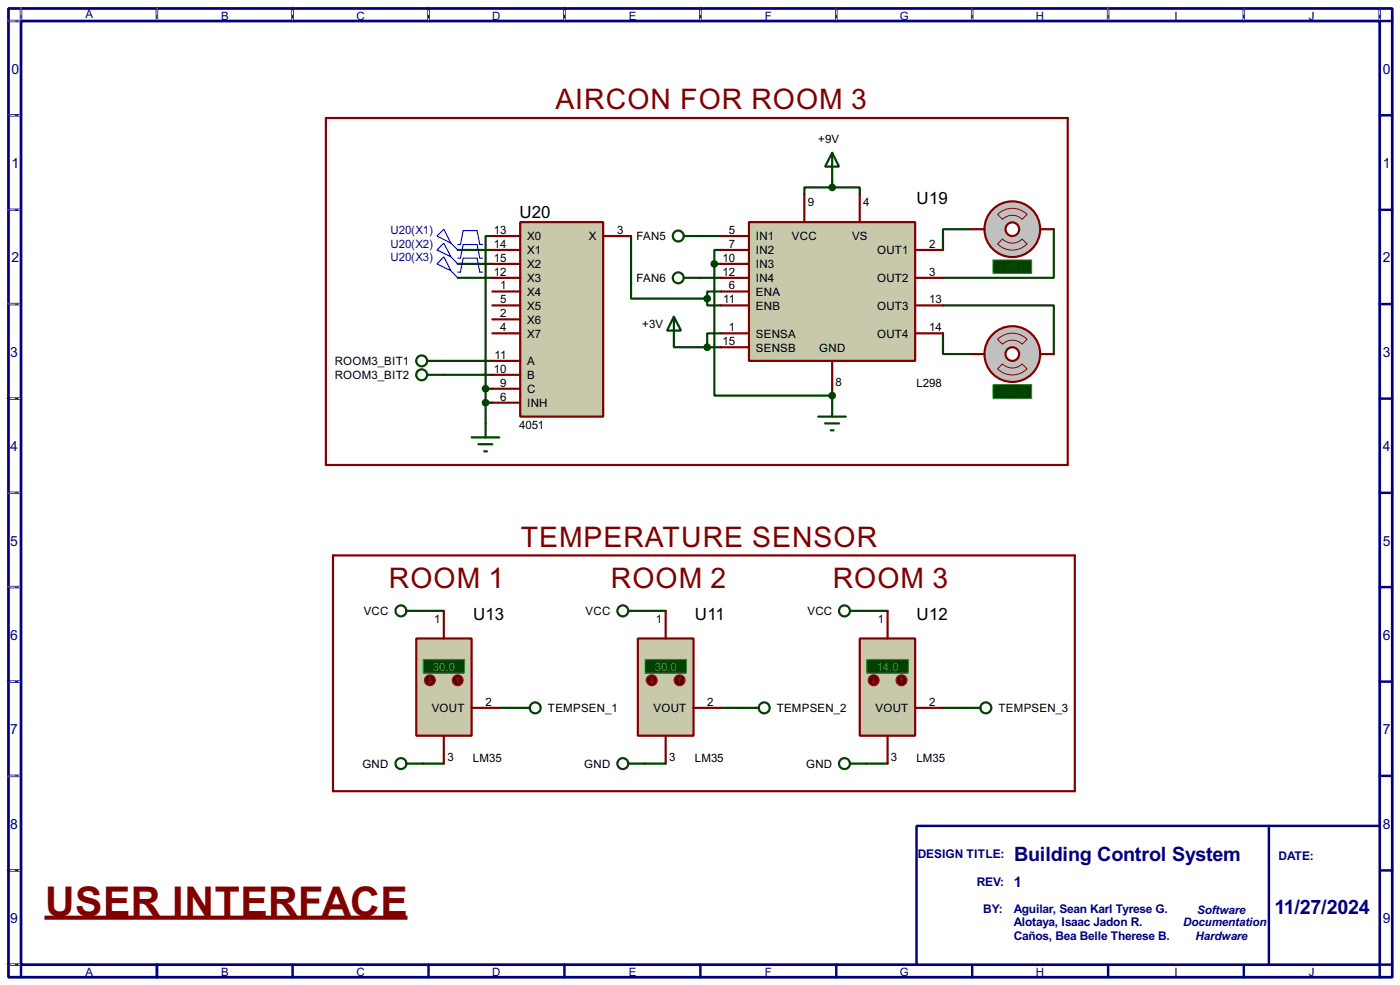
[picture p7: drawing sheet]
<svg xmlns="http://www.w3.org/2000/svg" width="256mm" height="180mm" viewBox="0 0 256 180" stroke-linecap="round" stroke-linejoin="round" font-family="sans-serif">
<path d="M1.6 1.6h253.5v177.3h-253.5zM3.9 3.9h248.9v172.7h-248.9z" fill="none" stroke="#000080" stroke-width=".5"/>
<g fill="none" stroke="#000080" stroke-width=".45">
<path d="M3.9 1.6v2.3h-2.3M28.8 1.6v2.3M53.6 1.6v2.3M78.5 1.6v2.3M103.4 1.6v2.3M128.3 1.6v2.3M153.2 1.6v2.3M178.1 1.6v2.3M203 1.6v2.3M227.9 1.6v2.3M252.8 1.6v2.3h2.3M1.6 21.1h2.3"/>
<path d="M1.6 38.4h2.3M252.8 21.1h2.3M252.8 38.4h2.3M1.6 55.7h2.3M252.8 55.7h2.3M1.6 73h2.3M252.8 73h2.3M1.6 90.2h2.3M252.8 90.2h2.3M1.6 107.5h2.3M252.8 107.5h2.3M1.6 124.8h2.3"/>
<path d="M252.8 124.8h2.3M1.6 142h2.3M1.6 159.3h2.3M252.8 142h2.3M252.8 159.3h2.3M1.6 176.6h2.3v2.3M28.8 176.6v2.3M53.6 176.6v2.3M78.5 176.6v2.3M103.4 176.6v2.3M128.3 176.6v2.3M153.2 176.6v2.3"/>
<path d="M178.1 176.6v2.3M203 176.6v2.3M227.9 176.6v2.3M255.1 176.6h-2.3v2.3"/>
</g>
<g fill="none" stroke="#fff" stroke-width=".18">
<path d="M1.3 3.9h2.3M3.9 1.3v2.3M28.8 1.3v2.3M53.6 1.3v2.3M78.5 1.3v2.3M103.4 1.3v2.3M128.3 1.3v2.3M153.2 1.3v2.3M178.1 1.3v2.3M203 1.3v2.3M227.9 1.3v2.3M252.8 1.3v2.3"/>
<path d="M1.3 21.1h2.3M1.3 38.4h2.3M1.3 55.7h2.3M1.3 73h2.3M1.3 90.2h2.3M1.3 107.5h2.3M1.3 124.8h2.3M1.3 142h2.3M1.3 159.3h2.3M1.3 176.6h2.3"/>
</g>
<g fill="none" stroke="#000" stroke-width=".18" stroke-dasharray=".5 1">
<path d="M1.3 3.9h2.3M3.9 1.3v2.3M28.8 1.3v2.3M53.6 1.3v2.3M78.5 1.3v2.3M103.4 1.3v2.3M128.3 1.3v2.3M153.2 1.3v2.3M178.1 1.3v2.3M203 1.3v2.3M227.9 1.3v2.3M252.8 1.3v2.3"/>
<path d="M1.3 21.1h2.3M1.3 38.4h2.3M1.3 55.7h2.3M1.3 73h2.3M1.3 90.2h2.3M1.3 107.5h2.3M1.3 124.8h2.3M1.3 142h2.3M1.3 159.3h2.3M1.3 176.6h2.3"/>
</g>
<path d="M167.9 151.2h84.9v25.4h-84.9z" fill="#fff" stroke="#000080" stroke-width=".45"/>
<path d="M232.5 151.2v25.4" fill="none" stroke="#000080" stroke-width=".45"/>
<g fill="none" stroke="#004000" stroke-width=".4">
<path d="M152.5 34.3h-5.1v1.3M152.5 34.3h5v1.3M152.5 33.1v1.2M83.9 48.3h6.3M83.9 50.9h6.3M83.9 45.8h6.3M90.2 43.2h-1.2v28M115.6 43.2v11.5h14M128.3 43.2h3.8M128.3 50.9h3.8M129.6 54.7v1.2h2.5M130.9 48.3v24.1h21.6"/>
<path d="M130.9 48.3h1.2M132.1 45.8h-1.2v2.5M132.1 53.4h-2.5v1.3M172.8 55.9h20.3v8.9M177.9 42h-5.1v3.8M193.1 42v8.9h-20.3M81.3 66.1h8.9M81.3 68.6h8.9M89 71.2h1.2M89 73.7h1.2M89 71.2v6.3M123.5 63v.6h6.1"/>
<path d="M129.6 63.6h2.5M132.1 61h-2.5v2.6M152.5 71.2v2.5M172.8 61v3.8h5.1M74.5 111.8h6.8M118.2 111.8h3.8M158.8 111.8h3.8M74.5 139.8h6.8M91.5 129.6h5.6M118.2 139.8h3.8M132.1 129.6h3.8M158.8 139.8h3.8"/>
<path d="M172.8 129.6h3.8"/>
<circle cx="73.4" cy="111.8" r="1"/>
<circle cx="73.4" cy="139.8" r="1"/>
<circle cx="98" cy="129.6" r="1"/>
</g>
<path d="M116.9 116.9h10.2v17.8h-10.2z" fill="#c8c8aa" stroke="#800000" stroke-width=".4"/>
<path d="M118.2 120.7h7.6v2.5h-7.6z" fill="#004000" stroke="#0f0" stroke-width=".2"/>
<path d="M122 111.8v5.1M122 134.7v5.1M127.1 129.6h5" fill="none" stroke="#800000" stroke-width=".4"/>
<circle cx="124.5" cy="124.5" r="1" fill="#400000" stroke="#f00" stroke-width=".2"/>
<path d="M124.5 124l-.2 .3M124.5 124l.3 .3M124.5 124v1" fill="none" stroke="#f00" stroke-width=".2"/>
<circle cx="119.4" cy="124.5" r="1" fill="#400000" stroke="#f00" stroke-width=".2"/>
<path d="M119.2 124.8l.2 .2M119.4 124v1M119.7 124.8l-.3 .2" fill="none" stroke="#f00" stroke-width=".2"/>
<g fill="none" stroke="#004000" stroke-width=".4">
<path d="M115.1 111.8h3.1M115.1 139.8h3.1M135.9 129.6h3.1"/>
<circle cx="114.1" cy="111.8" r="1"/>
<circle cx="114.1" cy="139.8" r="1"/>
<circle cx="140" cy="129.6" r="1"/>
</g>
<path d="M157.5 116.9h10.2v17.8h-10.2z" fill="#c8c8aa" stroke="#800000" stroke-width=".4"/>
<path d="M158.8 120.7h7.6v2.5h-7.6z" fill="#004000" stroke="#0f0" stroke-width=".2"/>
<path d="M162.6 111.8v5.1M162.6 134.7v5.1M167.7 129.6h5.1" fill="none" stroke="#800000" stroke-width=".4"/>
<circle cx="165.1" cy="124.5" r="1" fill="#400000" stroke="#f00" stroke-width=".2"/>
<path d="M165.2 124l-.3 .3M165.2 124l.2 .3M165.2 124v1" fill="none" stroke="#f00" stroke-width=".2"/>
<circle cx="160" cy="124.5" r="1" fill="#400000" stroke="#f00" stroke-width=".2"/>
<path d="M159.8 124.8l.3 .2M160.1 124v1M160.3 124.8l-.2 .2" fill="none" stroke="#f00" stroke-width=".2"/>
<g fill="none" stroke="#004000" stroke-width=".4">
<path d="M155.8 111.8h3M155.8 139.8h3M176.6 129.6h3"/>
<circle cx="154.7" cy="111.8" r="1"/>
<circle cx="154.7" cy="139.8" r="1"/>
<circle cx="180.6" cy="129.6" r="1"/>
</g>
<path d="M76.3 116.9h10.1v17.8h-10.1z" fill="#c8c8aa" stroke="#800000" stroke-width=".4"/>
<path d="M77.5 120.7h7.6v2.5h-7.6z" fill="#004000" stroke="#0f0" stroke-width=".2"/>
<path d="M81.3 111.8v5.1M81.3 134.7v5.1M86.4 129.6h5.1" fill="none" stroke="#800000" stroke-width=".4"/>
<circle cx="83.8" cy="124.5" r="1" fill="#400000" stroke="#f00" stroke-width=".2"/>
<path d="M83.9 124l-.3 .3M83.9 124l.2 .3M83.9 124v1" fill="none" stroke="#f00" stroke-width=".2"/>
<circle cx="78.7" cy="124.5" r="1" fill="#400000" stroke="#f00" stroke-width=".2"/>
<path d="M78.5 124.8l.3 .2M78.8 124v1M79 124.8l-.2 .2" fill="none" stroke="#f00" stroke-width=".2"/>
<path d="M181.9 47.6h7.1v2.5h-7.1z" fill="#004000" stroke="#0f0" stroke-width=".2"/>
<circle cx="185.4" cy="42" r="5.1" fill="#c0c0c0" stroke="#800000" stroke-width=".4"/>
<path d="M182.8 39.3a3.8 3.8 0 0 1 5.4 0l-.9 .9a2.54 2.54 0 0 0-3.6 0zM182.8 44.7l.9-.9a2.54 2.54 0 0 0 3.6 0l.9 .9a3.8 3.8 0 0 1-5.4 0z" fill="none" stroke="#800000" stroke-width=".18"/>
<circle cx="185.4" cy="42" r="1.25" fill="#feffff" stroke="#800000" stroke-width=".4"/>
<path d="M177.9 42h2.5M190.6 42h2.5" fill="none" stroke="#800000" stroke-width=".4"/>
<path d="M181.9 70.4h7.1v2.6h-7.1z" fill="#004000" stroke="#0f0" stroke-width=".2"/>
<circle cx="185.4" cy="64.8" r="5.1" fill="#c0c0c0" stroke="#800000" stroke-width=".4"/>
<path d="M182.8 67.5l.9-.9a2.54 2.54 0 0 0 3.6 0l.9 .9a3.8 3.8 0 0 1-5.4 0zM182.8 62.1a3.8 3.8 0 0 1 5.4 0l-.9 .9a2.54 2.54 0 0 0-3.6 0z" fill="none" stroke="#800000" stroke-width=".18"/>
<circle cx="185.4" cy="64.8" r="1.25" fill="#feffff" stroke="#800000" stroke-width=".4"/>
<path d="M177.9 64.8h2.5M190.6 64.8h2.5" fill="none" stroke="#800000" stroke-width=".4"/>
<path d="M137.2 40.7h30.5v25.4h-30.5z" fill="#c8c8aa" stroke="#800000" stroke-width=".4"/>
<g fill="none" stroke="#800000" stroke-width=".4">
<path d="M147.4 35.6v5.1M157.5 35.6v5.1M132.1 43.2h5.1M132.1 45.8h5.1M132.1 53.4h5.1M132.1 50.9h5.1M132.1 55.9h5.1M132.1 48.3h5.1M167.7 45.8h5.1M167.7 50.9h5.1M167.7 55.9h5.1M132.1 61h5.1"/>
<path d="M132.1 63.6h5.1M152.5 66.1v5.1M167.7 61h5.1"/>
</g>
<path d="M95.3 40.7h15.2v35.6h-15.2z" fill="#c8c8aa" stroke="#800000" stroke-width=".4"/>
<g fill="none" stroke="#800000" stroke-width=".4">
<path d="M59.7 21.6h135.9v63.5h-135.9zM90.2 43.2h5.1M90.2 45.8h5.1M90.2 48.3h5.1M90.2 50.9h5.1M90.2 53.4h5.1M90.2 55.9h5.1M90.2 58.5h5.1M110.5 43.2h5.1M90.2 61h5.1M90.2 66.1h5.1M90.2 68.6h5.1"/>
<path d="M90.2 71.2h5.1M90.2 73.7h5.1M61 101.7h135.9v43.1h-135.9z"/>
</g>
<g fill="none" stroke="#004000" stroke-width=".4">
<path d="M152.5 28l1.2 2.5h-2.5zM152.5 28v5.1M123.5 58l1.3 2.5h-2.6zM123.5 58v5M125.3 43.2h3M125.3 50.9h3M78.3 66.1h3M78.3 68.6h3M89 77.5v2.6M149.9 76.3h5.1M151.2 77.5h2.5M152.2 78.8h.5"/>
<path d="M152.5 73.7v2.6M86.4 80.1h5.1M87.7 81.3h2.5M88.7 82.6h.5"/>
<circle cx="124.2" cy="43.2" r="1"/>
<circle cx="124.2" cy="50.9" r="1"/>
<circle cx="77.2" cy="68.6" r="1"/>
<circle cx="77.2" cy="66.1" r="1"/>
</g>
<g fill="#004000" stroke="#004000" stroke-width=".4">
<circle cx="130.8" cy="48.3" r=".5"/>
<circle cx="129.5" cy="63.6" r=".5"/>
<circle cx="152.4" cy="34.3" r=".5"/>
<circle cx="152.4" cy="72.4" r=".5"/>
<circle cx="88.9" cy="71.2" r=".5"/>
<circle cx="88.9" cy="73.7" r=".5"/>
<circle cx="129.5" cy="54.7" r=".5"/>
</g>
<path d="M80.1 43.2l1.2-1.2 1.3 2.5zM81.3 44.5l1.3 2.5-2.5-1.2zM81.3 47l1.3 2.6-2.5-1.3zM82.6 44.5l1.3 1.3M82.6 47l1.3 1.3M82.6 49.6l1.3 1.3M83.9 44.8h.5l.5-2.6h2.5l.5 2.6h.5M83.9 47.3h.5l.5-2.5h2.5l.5 2.5h.5M83.9 49.8h.5l.5-2.5h2.5l.5 2.5h.5" fill="none" stroke="#0000c0" stroke-width=".2"/>
<path d="M8.2 168h66.5" fill="none" stroke="#800000" stroke-width=".75" stroke-linecap="butt"/>
<text font-size="8.4" fill="#800000" x="8.3" y="167.7">USER INTERFACE</text>
<g font-size="5.8" fill="#800000">
<text x="101.7" y="20">AIRCON FOR ROOM 3</text>
<text x="95.4" y="100.1">TEMPERATURE SENSOR</text>
<text x="71.2" y="107.7">ROOM 1</text>
<text x="111.9" y="107.7">ROOM 2</text>
<text x="152.5" y="107.7">ROOM 3</text>
</g>
<g font-size="4.1" fill="#000080">
<text x="185.8" y="157.6">Building Control System</text>
<text x="233.5" y="167.3">11/27/2024</text>
</g>
<g font-size="3.5">
<text x="95.2" y="39.9">U20</text>
<text x="167.9" y="37.4">U19</text>
<text x="86.7" y="113.6">U13</text>
<text x="127.3" y="113.6">U11</text>
<text x="167.9" y="113.6">U12</text>
</g>
<text font-size="3" fill="#000080" x="185.8" y="162.4">1</text>
<g font-size="2.9" fill="#000080">
<text x="2.1" y="13.5">0</text>
<text x="253.4" y="13.5">0</text>
<text x="2.1" y="30.7">1</text>
<text x="253.4" y="30.7">1</text>
<text x="2.1" y="48">2</text>
<text x="253.4" y="48">2</text>
<text x="1.9" y="65.3">3</text>
<text x="253.4" y="65.3">3</text>
<text x="1.9" y="82.5">4</text>
<text x="253.4" y="82.5">4</text>
<text x="1.9" y="99.9">5</text>
<text x="253.4" y="99.9">5</text>
<text x="1.9" y="117.1">6</text>
<text x="253.4" y="117.1">6</text>
<text x="1.9" y="134.4">7</text>
<text x="253.4" y="134.4">7</text>
<text x="1.9" y="151.7">8</text>
<text x="253.4" y="151.7">8</text>
<text x="1.9" y="168.9">9</text>
<text x="253.4" y="168.9">9</text>
</g>
<g font-size="2.5" fill="#000080">
<text x="168.1" y="157.1">DESIGN TITLE:</text>
<text x="234.2" y="157.4">DATE:</text>
<text x="178.9" y="162.2">REV:</text>
<text x="180.1" y="167.1">BY:</text>
<text x="185.7" y="167.1">Aguilar, Sean Karl Tyrese G.</text>
<text x="185.7" y="169.6">Alotaya, Isaac Jadon R.</text>
<text x="185.7" y="172.1">Caños, Bea Belle Therese B.</text>
</g>
<g font-size="2.4" fill="#000080">
<text x="15.6" y="3.4">A</text>
<text x="40.5" y="3.6">B</text>
<text x="65.3" y="3.6">C</text>
<text x="90.2" y="3.6">D</text>
<text x="115.2" y="3.6">E</text>
<text x="140.1" y="3.6">F</text>
<text x="164.8" y="3.6">G</text>
<text x="189.8" y="3.6">H</text>
<text x="215.1" y="3.6">I</text>
<text x="239.8" y="3.6">J</text>
<text x="219.3" y="167.3">Software</text>
<text x="216.7" y="169.6">Documentation</text>
<text x="219" y="172.1">Hardware</text>
<text x="15.6" y="178.7">A</text>
<text x="40.5" y="178.7">B</text>
<text x="65.3" y="178.7">C</text>
<text x="90.2" y="178.7">D</text>
<text x="115.2" y="178.7">E</text>
<text x="140.1" y="178.7">F</text>
<text x="164.8" y="178.7">G</text>
<text x="189.8" y="178.7">H</text>
<text x="215.1" y="178.7">I</text>
<text x="239.8" y="178.7">J</text>
</g>
<g font-size="2.4">
<text x="149.9" y="26.3">+9V</text>
<text x="148" y="37.7">9</text>
<text x="158.2" y="37.7">4</text>
<text x="90.5" y="42.8">13</text>
<text x="90.5" y="45.4">14</text>
<text x="90.5" y="47.9">15</text>
<text x="96.6" y="44">X0</text>
<text x="96.6" y="46.6">X1</text>
<text x="107.9" y="44">X</text>
<text x="113.1" y="42.8">3</text>
<text x="116.6" y="44">FAN5</text>
<text x="132.4" y="47.9">10</text>
<text x="133.5" y="42.8">5</text>
<text x="133.5" y="45.4">7</text>
<text x="138.5" y="44">IN1</text>
<text x="138.5" y="46.6">IN2</text>
<text x="145.1" y="43.9">VCC</text>
<text x="156.1" y="43.9">VS</text>
<text x="160.7" y="46.6">OUT1</text>
<text x="170.2" y="45.4">2</text>
<text x="90.5" y="50.4">12</text>
<text x="91.6" y="52.9">1</text>
<text x="96.6" y="49.1">X2</text>
<text x="96.6" y="51.7">X3</text>
<text x="116.6" y="51.7">FAN6</text>
<text x="132.4" y="50.4">12</text>
<text x="133.5" y="52.9">6</text>
<text x="138.5" y="49.1">IN3</text>
<text x="138.5" y="51.7">IN4</text>
<text x="160.7" y="51.7">OUT2</text>
<text x="170.2" y="50.4">3</text>
<text x="91.6" y="55.5">5</text>
<text x="91.6" y="58.1">2</text>
<text x="96.6" y="54.2">X4</text>
<text x="96.6" y="56.7">X5</text>
<text x="96.6" y="59.3">X6</text>
<text x="117.7" y="60">+3V</text>
<text x="132.5" y="55.5">11</text>
<text x="138.5" y="54.2">ENA</text>
<text x="138.5" y="56.7">ENB</text>
<text x="160.7" y="56.7">OUT3</text>
<text x="170.2" y="55.5">13</text>
<text x="90.6" y="65.6">11</text>
<text x="91.6" y="60.6">4</text>
<text x="96.6" y="61.8">X7</text>
<text x="132.4" y="63.1">15</text>
<text x="133.5" y="60.6">1</text>
<text x="138.5" y="61.8">SENSA</text>
<text x="138.5" y="64.4">SENSB</text>
<text x="150.1" y="64.4">GND</text>
<text x="160.7" y="61.8">OUT4</text>
<text x="170.2" y="60.6">14</text>
<text x="61.3" y="66.9">ROOM3_BIT1</text>
<text x="61.3" y="69.4">ROOM3_BIT2</text>
<text x="90.5" y="68.2">10</text>
<text x="91.6" y="70.8">9</text>
<text x="96.6" y="66.9">A</text>
<text x="96.6" y="69.4">B</text>
<text x="96.6" y="72">C</text>
<text x="153.1" y="70.6">8</text>
<text x="167.9" y="70.8">L298</text>
<text x="91.6" y="73.3">6</text>
<text x="96.6" y="74.5">INH</text>
<text x="95.1" y="78.5">4051</text>
<text x="66.6" y="112.6">VCC</text>
<text x="79.6" y="114">1</text>
<text x="107.3" y="112.6">VCC</text>
<text x="120.2" y="114">1</text>
<text x="147.9" y="112.6">VCC</text>
<text x="160.8" y="114">1</text>
<text x="79.1" y="130.4">VOUT</text>
<text x="89" y="129.2">2</text>
<text x="100.4" y="130.4">TEMPSEN_1</text>
<text x="119.7" y="130.4">VOUT</text>
<text x="129.6" y="129.2">2</text>
<text x="142.3" y="130.4">TEMPSEN_2</text>
<text x="160.4" y="130.4">VOUT</text>
<text x="170.2" y="129.2">2</text>
<text x="182.9" y="130.4">TEMPSEN_3</text>
<text x="66.4" y="140.6">GND</text>
<text x="82" y="139.2">3</text>
<text x="86.6" y="139.4">LM35</text>
<text x="107" y="140.6">GND</text>
<text x="122.6" y="139.2">3</text>
<text x="127.3" y="139.4">LM35</text>
<text x="147.7" y="140.6">GND</text>
<text x="163.2" y="139.2">3</text>
<text x="167.9" y="139.4">LM35</text>
</g>
<g font-size="2.4" fill="#0000c0">
<text x="71.5" y="42.7">U20(X1)</text>
<text x="71.5" y="45.3">U20(X2)</text>
<text x="71.5" y="47.8">U20(X3)</text>
</g>
<g font-size="2.4" fill="#008000">
<text x="182.8" y="49.6">+88.8</text>
<text x="182.8" y="72.5">+88.8</text>
</g>
<g font-size="2.4" fill="#0f0">
<text x="79.3" y="122.8">30.0</text>
<text x="120" y="122.8">30.0</text>
<text x="160.6" y="122.8">14.0</text>
</g>
</svg>
